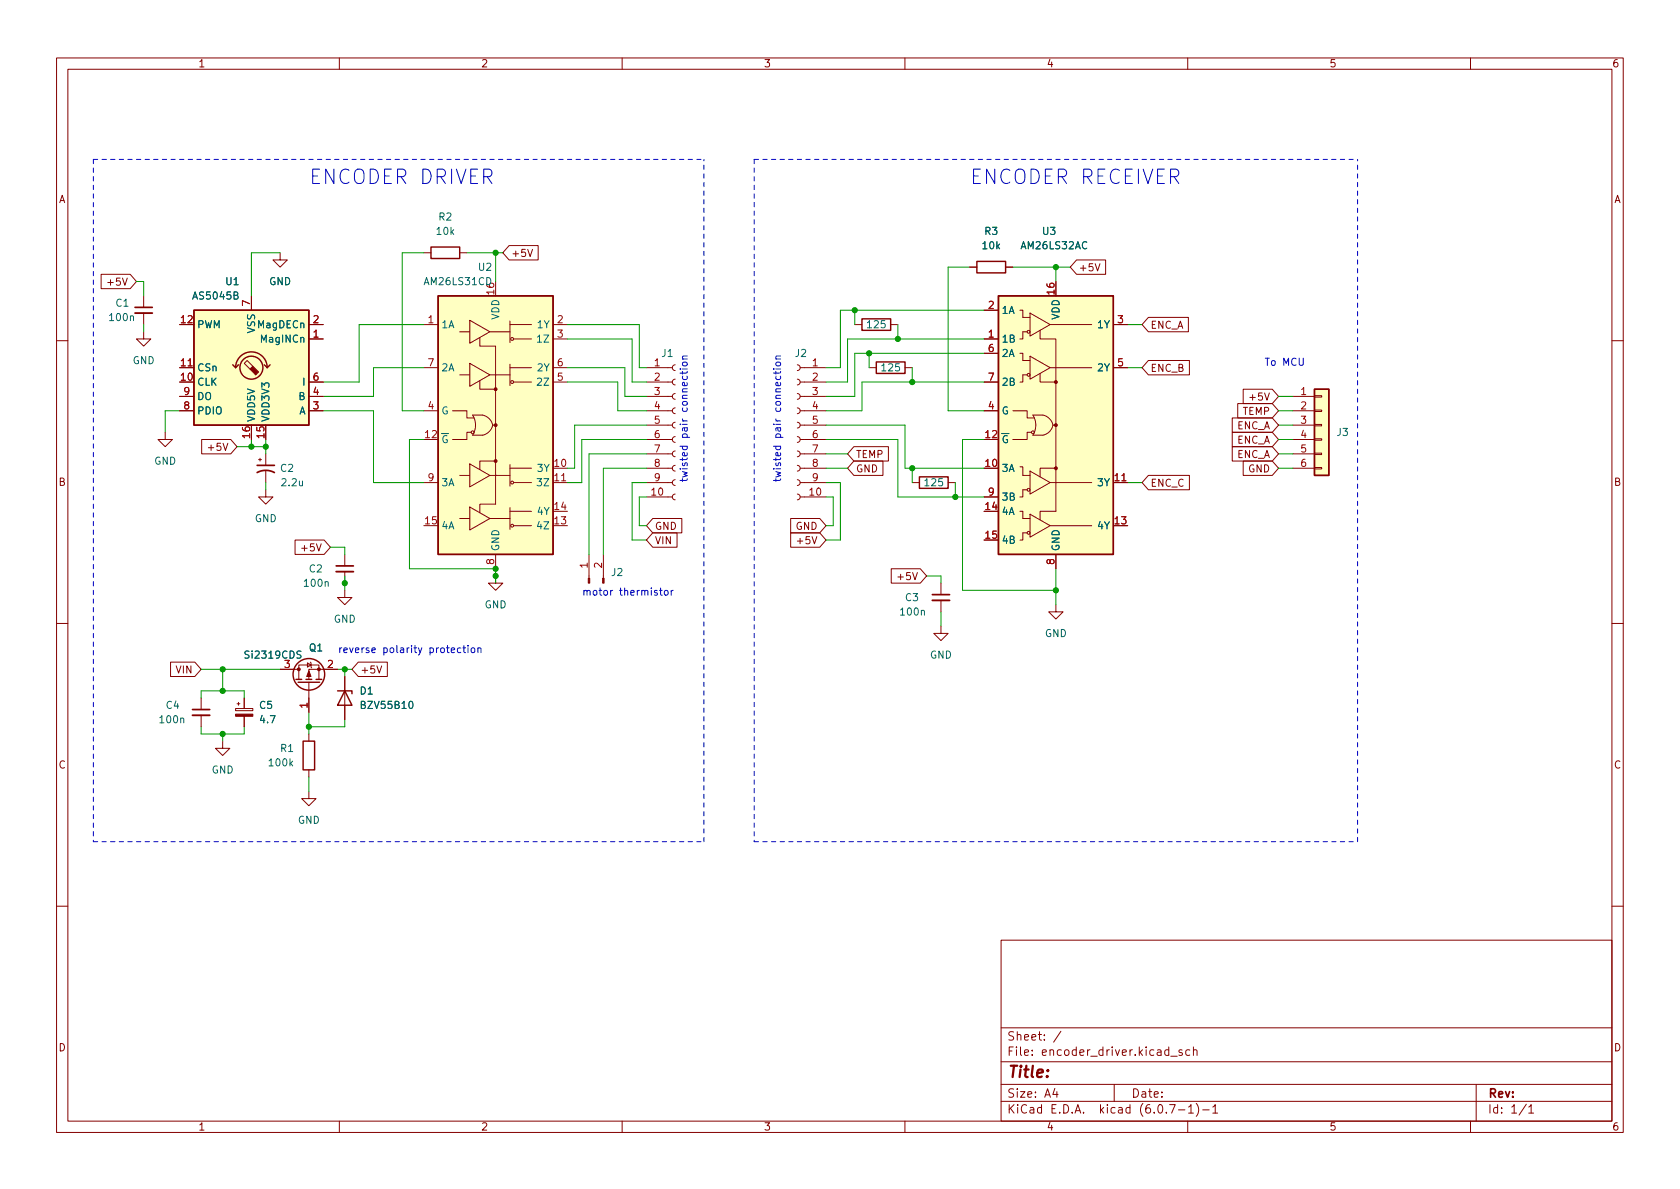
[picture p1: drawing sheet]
<svg xmlns="http://www.w3.org/2000/svg" width="297mm" height="210mm" viewBox="0 0 297 210" stroke-linecap="round" stroke-linejoin="round" font-family="sans-serif">
<g fill="none" stroke="#840000" stroke-width=".18">
<path d="M10 10.2h277v190.1h-277zM12 12.2h273v186.1h-273zM60 10.2v2M110 10.2v2M160 10.2v2M210 10.2v2M260 10.2v2M17.9 48.5h5.1l1.1 1.3-1.1 1.2h-5.1zM25.4 58.7v1.2h-1.3l1.3 1.3 1.3-1.3h-1.3M25.4 52.3v2.1M25.4 55.4v2M44.4 52.3v2.6"/>
<path d="M49.5 44.7v1.3h1.3l-1.3 1.2-1.2-1.2h1.2M54.6 57.4h2.5M54.6 59.9h2.5M74.9 57.4h2.6M74.9 44.7h1.3M81.3 58.7h1.8M81.3 44.7h1.2M83.1 56.6l3.5 2.1-3.5 2zM84.8 59.7v1.5h2.8v7.6M86.6 58.7h3.6M90 43.4h5.2v2.6h-5.2l-1.1-1.3zM90.2 56.8v3.8"/>
<path d="M90.2 57.4h3.8M90.9 59.9h3.1M93.3 44.1l.4 1.3 .5-1.3M97.8 57.4h2.5M97.8 59.9h2.5M151.1 57.4h1.3M157.5 57.4h1.2M171.4 47.2h1.3M174 59.9h2.5M174 54.9h2.5M177.8 47.2h1.3M180.3 54.9h.5v1.2h1.3"/>
<path d="M181.6 58.7h-.8v1.2h-.5M182.1 55.4l3.6 2-3.6 2zM183.9 58.4v1.5h2.8v7.7M185.7 57.4h7.3M190.3 46h5.2v2.5h-5.2l-1.1-1.3zM193.6 46.6l.5 1.3 .4-1.3M196.8 57.4h2.6M203 56.1h7.1v2.6h-7.1l-1.1-1.3zM10 60.2h2M29.2 76.4v1.3h1.3l-1.3 1.3-1.3-1.3h1.3M31.7 72.6h2.6M31.7 70.1h2.6"/>
<path d="M31.7 65h2.6M35.7 77.7h5.1l1.1 1.3-1.1 1.3h-5.1zM44.7 64.8l-1-1.1-.5 .6 1 1M54.6 72.6h2.5M54.6 70.1h2.5M54.6 67.6h2.5M74.9 72.6h2.6M74.9 65h2.6M80 72.6h2.5v1.3h1.3M81.3 66.3h1.8M83.1 64.3l3.5 2-3.5 2zM83.3 76.4h-.8v1.3h-2.5"/>
<path d="M83.6 73.4h1.7a2.12 2.12 0 0 1 1.8 2 2.34 2.34 0 0 1-1.8 1.6h-1.7a3.4 3.4 0 0 0 0-3.6zM84.8 67.3v1.5h2.8M86.6 66.3h3.6M87.1 75.2h.5M87.6 68.8v20.3h-2.8v1.6M90.2 65h3.8M90.2 64.4v3.8M90.9 67.6h3.1M97.8 67.6h2.5M97.8 65h2.5M114.3 77.7h4.6M114.3 75.2h4.6"/>
<path d="M114.3 72.6h4.6M114.3 70.1h4.6M114.3 67.6h4.6M114.3 65h4.6M119.4 79.8l-.4 .1-.1 .4 .1 .3 .4 .2M119.4 77.2l-.4 .2-.1 .3 .1 .4 .4 .1M119.4 74.7l-.4 .1-.1 .4 .1 .3 .4 .2M119.4 72.1l-.4 .2-.1 .3 .1 .4 .4 .1M119.4 69.6l-.4 .1-.1 .4 .1 .4 .4 .1M119.4 67.1l-.4 .1-.1 .4 .1 .3 .4 .2M119.4 64.5l-.4 .2-.1 .3 .1 .4 .4 .1M141 79.8l.3 .1 .2 .4-.2 .3-.3 .2"/>
<path d="M141 77.2l.3 .2 .2 .3-.2 .4-.3 .1M141 74.7l.3 .1 .2 .4-.2 .3-.3 .2M141 72.1l.3 .2 .2 .3-.2 .4-.3 .1M141 69.6l.3 .1 .2 .4-.2 .4-.3 .1M141 67.1l.3 .1 .2 .4-.2 .3-.3 .2M141 64.5l.3 .2 .2 .3-.2 .4-.3 .1M141.5 77.7h4.5M141.5 75.2h4.5M141.5 72.6h4.5M141.5 70.1h4.5M141.5 67.6h4.5M141.5 65h4.5"/>
<path d="M151 79h6.1v2.5h-6.1l-1.1-1.2zM153.7 65h1.2M160 65h1.3M174 72.6h2.5M174 67.6h2.5M174 62.5h2.5M179.1 72.6h2.5v1.3h1.3M180.3 62.5h.5v1.2h1.3M181.6 66.3h-.8v1.3h-.5M182.1 63l3.6 2-3.6 2.1zM182.4 76.4h-.8v1.3h-2.5M182.6 73.4h1.8a2.12 2.12 0 0 1 1.7 2 2.34 2.34 0 0 1-1.7 1.6h-1.8a3.4 3.4 0 0 0 0-3.6z"/>
<path d="M183.9 66v1.6h2.8M185.7 65h7.3M186.2 75.2h.5M186.7 67.6v22.8h-2.8v1.5M196.8 65h2.6M203 63.7h7.3v2.6h-7.3l-1.1-1.3zM217.9 76.4h7l1.2 1.3-1.2 1.3h-7zM217.9 79h7l1.2 1.3-1.2 1.2h-7zM217.9 73.9h7l1.2 1.3-1.2 1.2h-7zM218.8 71.4h6.1l1.2 1.2-1.2 1.3h-6.1zM219.8 68.8h5.1l1.2 1.3-1.2 1.3h-5.1zM228.6 77.7h3.8"/>
<path d="M228.6 75.2h3.8M228.6 72.6h3.8M228.6 70.1h3.8M232.4 77.6h1.3v.2h-1.3zM232.4 75.1h1.3v.2h-1.3zM232.4 72.5h1.3v.3h-1.3zM232.4 70h1.3v.2h-1.3zM285 60.2h2M45.7 81.3h.5M46 81v.5M47 86.6v1.3h-1.3l1.3 1.2 1.3-1.2h-1.3M47 80.3v2"/>
<path d="M47 83.3v2M52.2 95.5h5.1l1.1 1.3-1.1 1.2h-5.1zM61 98v2.1M74.9 85.3h2.6M81.3 91.7h1.8M81.3 84.1h1.8M83.1 89.7l3.5 2-3.5 2zM83.1 82l3.5 2.1-3.5 2zM86.6 91.7h3.6M86.6 84.1h3.6M87.6 81.5h-2.8v1.6M87.6 98v2.6"/>
<path d="M90.2 82.8h3.8M90.2 82.2v3.8M90.2 89.8v3.8M90.2 90.4h3.8M90.9 85.3h3.1M90.9 93h3.1M97.8 85.3h2.5M104.1 98v4.3M106.7 98v4.3M114.3 87.9h4.6M114.3 85.3h4.6M114.3 82.8h4.6"/>
<path d="M114.3 80.3h4.6M115.4 94.2h4.3v2.6h-4.3l-1.1-1.3zM115.4 91.7h5.2v2.5h-5.2l-1.1-1.2zM119.4 87.4l-.4 .1-.1 .4 .1 .3 .4 .2M119.4 84.8l-.4 .2-.1 .3 .1 .4 .4 .1M119.4 82.3l-.4 .1-.1 .4 .1 .4 .4 .1M139.8 91.7h5.1l1.1 1.3-1.1 1.2h-5.1zM139.8 94.2h5.1l1.1 1.3-1.1 1.3h-5.1zM141 87.4l.3 .1 .2 .4-.2 .3-.3 .2M141 84.8l.3 .2 .2 .3-.2 .4-.3 .1M141 82.3l.3 .1 .2 .4-.2 .4-.3 .1M141.5 87.9h4.5"/>
<path d="M141.5 85.3h4.5M141.5 82.8h4.5M141.5 80.3h4.5M151 81.5h5.1v2.6h-5.1l-1.1-1.3zM161.3 85.3h1.3M167.6 85.3h1.3M174 87.9h2.5M180.3 90.4h.5v1.3h1.3M180.3 82.5h.5v1.6h1.3M181.6 94.2h-.8v1.3h-.5M181.6 86.6h-.8v1.3h-.5M182.1 90.9l3.6 2.1-3.6 2z"/>
<path d="M182.1 83.3l3.6 2-3.6 2.1zM185.7 85.3h7.3M185.7 93h7.3M186.7 82.8h-2.8v1.5M186.7 98v2.6M196.8 85.3h2.6M203 84.1h7.3v2.5h-7.3l-1.1-1.3zM219.8 81.5h5.1l1.2 1.3-1.2 1.3h-5.1zM228.6 82.8h3.8M228.6 80.3h3.8M232.4 82.7h1.3v.2h-1.3zM232.4 80.1h1.3v.3h-1.3z"/>
<path d="M10 110.2h2M30.2 117.1h4.2l1.2 1.3-1.2 1.2h-4.2zM49.5 118.4h3.3M54.4 117.2l.6 .4-.6 .4zM54.9 117.1l.1 .1v.8l.1 .1M59.7 118.4h-5.1v1.7M61 104.4v1.3h1.2l-1.2 1.2-1.3-1.2h1.3M61 101.1v2M61 119.6v7.6M63.3 117.1h5.2v2.5h-5.2l-1.1-1.2zM66.6 117.8l.5 1.2 .4-1.2M87.6 101.8v1.3h-1.2l1.2 1.3 1.3-1.3h-1.3"/>
<path d="M157.6 100.6h5.1l1.1 1.2-1.1 1.3h-5.1zM166.4 110.7v1.3h1.2l-1.2 1.3-1.3-1.3h1.3M166.4 103.1v2.1M166.4 106.2v2M186.7 106.9v1.3h1.3l-1.3 1.3-1.3-1.3h1.3M285 110.2h2M35.6 123.4v2.1M35.6 126.5v2M39.4 131.1v1.2h1.2l-1.2 1.3-1.3-1.3h1.3M41.7 125.3h3v.4h-3zM41.9 124.5h.5M42.2 124.2v.5"/>
<path d="M43.2 123.4v1.9M43.2 126.7v1.8M52.8 120.1v-2.5h3.6v2.5M54.6 139.9v1.3h1.3l-1.3 1.3-1.3-1.3h1.3M54.6 120.6v5.4M54.6 129.8v1.3M54.6 136.1v1.3M10 160.2h2M177 166.3h108v32h-108zM285 160.2h2M60 198.3v2M110 198.3v2"/>
<path d="M160 198.3v2M177 194.8h108M177 191.8h108M177 187.8h108M177 181.8h108M186.5 192.5l-.4 1h1M186.9 193v1M187.6 182.4l-1.3 1.9M197 191.8v3M206.8 195.3h1l-.7 1.5M207 186.8h1.1M208.4 196.3h1.1"/>
<path d="M209 185.7l-.4-.1-.2 .2 .1 .3 .5 .1v.4h-.6M210 198.3v2M210.1 195.8l.5-.5v1.5M210.1 196.8h.9M210.4 185.7l-.5-.1-.3 .3v.4l.2 .3h.6M211 185.8l.2-.2 .4 .1v.9M211 185.1v1.5M211.5 195.1a1.72 1.72 0 0 1 0 2.3M212.6 196.3h1.2M214.4 195.8l.5-.5v1.5M214.4 196.8h.9M260 198.3v2"/>
<path d="M261 191.8v6.5M269.9 195.3l-1.3 1.9M270.3 195.8l.4-.5v1.5M270.3 196.8h.9"/>
<circle cx="90.6" cy="59.9" r=".25"/>
<circle cx="181.9" cy="58.7" r=".25"/>
<circle cx="83.6" cy="76.4" r=".25"/>
<circle cx="90.6" cy="67.6" r=".25"/>
<circle cx="181.9" cy="66.3" r=".25"/>
<circle cx="182.6" cy="76.4" r=".25"/>
<circle cx="90.6" cy="93" r=".25"/>
<circle cx="90.6" cy="85.3" r=".25"/>
<circle cx="181.9" cy="94.2" r=".25"/>
<circle cx="181.9" cy="86.6" r=".25"/>
</g>
<g fill="none" stroke="#840000" stroke-width=".25">
<path d="M34.3 54.9h20.3v20.3h-20.3zM76.2 43.7h5.1v2h-5.1zM77.5 52.3h20.3v45.7h-20.3zM152.4 56.4h5.1v2h-5.1zM172.7 46.2h5.1v2.1h-5.1zM176.5 52.3h20.3v45.7h-20.3zM41.1 64.5l.6 .5M41.7 65a2.79 2.79 0 0 1 2.7-2.8 2.79 2.79 0 0 1 2.8 2.8M42.2 64.5l-.5 .5M46.7 64.5l.5 .5M47.8 64.5l-.6 .5M154.9 64h5.1v2h-5.1z"/>
<path d="M232.4 68.8h2.5v15.3h-2.5zM162.6 84.3h5v2.1h-5zM52.3 120.1h1M52.7 120.6h3.8M53.6 131.1h2v5h-2zM54.1 120.1h1M55.9 120.1h1M59.7 122.2h2.5v.5M61 122.2l1.2 2.5h-2.5z"/>
<circle cx="44.4" cy="65" r="2.03"/>
<circle cx="54.6" cy="119.2" r="2.79"/>
</g>
<g fill="#840000" stroke="#840000" stroke-width=".18">
<path d="M54.6 118.6l.4 1h-.8z"/>
<path d="M41.7 126.3h3v.4h-3z"/>
<path d="M106.6 102.3h.2v.8h-.2z"/>
<path d="M104 102.3h.3v.8h-.3z"/>
<path d="M44.7 64.8l1 1-.5 .5-1-1z"/>
<circle cx="56.4" cy="118.4" r=".25"/>
<circle cx="52.8" cy="118.4" r=".25"/>
<circle cx="87.6" cy="81.5" r=".25"/>
<circle cx="87.6" cy="75.2" r=".25"/>
<circle cx="87.6" cy="68.8" r=".25"/>
<circle cx="186.7" cy="82.8" r=".25"/>
<circle cx="186.7" cy="75.2" r=".25"/>
<circle cx="186.7" cy="67.6" r=".25"/>
</g>
<g fill="#ffffc2" stroke="#ffffc2" stroke-width=".18">
<path d="M77.5 52.3h20.3v45.7h-20.3z"/>
<path d="M34.3 54.9h20.3v20.3h-20.3z"/>
<path d="M232.4 68.8h2.5v15.3h-2.5z"/>
<path d="M176.5 52.3h20.3v45.7h-20.3z"/>
</g>
<path d="M78.1 76.7h1.2M79 77.1a.59 .59 0 0 0-.7 .6 .59 .59 0 0 0 .7 .5l.1-.5h-.3" fill="none" stroke="#006464" stroke-width=".18"/>
<path d="M23.9 55.4h3M59.4 101.1h3.1M164.8 106.2h3.1M34 126.5h3.1" fill="none" stroke="#840000" stroke-width=".33"/>
<path d="M23.9 54.4h3M45.5 82.3h3M45.5 83.6a3.2 3.2 0 0 1 3 0M59.4 100.1h3.1M164.8 105.2h3.1M34 125.5h3.1" fill="none" stroke="#840000" stroke-width=".3"/>
<g fill="none" stroke="#0000c2" stroke-width=".18">
<path d="M120.2 65.2h.2M120.7 65.2h.8M120.7 63.5h.8M120.7 65.7v.5M120.7 66.5v.4l.2 .2 .5-.1v-.5M120.7 64.2l.6-.2 .1 .2 .1 .3-.2 .2h-.4l-.2-.2zM121.5 65.7l-.2 .3h-1.1M121.5 62.9l-.8 .1v.3l.1 .2M136.8 65.2h.1M137.2 65.7v.5M137.2 65.2h.8M137.2 63.5h.8"/>
<path d="M137.2 66.5v.4l.2 .2 .6-.1v-.5M137.2 64.2l.6-.2 .2 .2v.3l-.2 .2h-.4l-.2-.2zM138 65.7l-.2 .3h-1M138 62.9l-.8 .1v.3l.1 .2M81.5 114.6h-.4l-.2 .2 .1 .5h.5M81.8 114.6h.5M82 114.1v1.1l.3 .2M82.7 114.1v.2M82.7 114.6v.8M83.4 114.6h.3l.3 .2v.4l-.3 .2-.3-.1-.1-.1zM84.5 114.7l.2-.1h.3v.8M84.5 114.6v.8"/>
<path d="M116.6 104.4h.5M116.8 104v1.1l.3 .1M117.6 104.5l.3-.1 .2 .2v.4l-.2 .2h-.3l-.1-.2zM118.7 104.4v.8M119 104.4l-.3 .2"/>
</g>
<path d="M16.5 28.2v120.6M16.5 28.2h108M133.3 28.2h106.7M133.3 28.2v120.6M16.5 148.8h108M124.5 148.8v-120.6M133.3 148.8h106.7M240 148.8v-120.6" fill="none" stroke="#0000c2" stroke-width=".18" stroke-dasharray=".8 .8"/>
<g fill="none" stroke="#009600" stroke-width=".18">
<path d="M24.1 49.8h1.3v2.5M25.4 57.4v1.3M49.5 44.7h-5.1v7.6M74.9 44.7h-3.8v27.9h3.8M74.9 57.4h-11.4v10.2h-6.4M82.5 44.7h6.4M87.6 44.7v5.1M100.3 57.4h12.7v7.6h1.3M100.3 59.9h11.5v7.7h2.5M151.1 54.9v2.5M158.7 57.4v2.5M171.4 47.2h-3.8v25.4h6.4"/>
<path d="M174 59.9h-24.1v7.7h-3.9M174 54.9h-25.4v10.1h-2.6M179.1 47.2h10.1M186.7 47.2v2.6M199.4 57.4h2.5M31.7 72.6h-2.5v3.8M41.9 79h5.1M44.4 77.7v1.3M47 77.7v2.6M57.1 72.6h8.9v12.7h8.9M74.9 77.7h-2.5v22.9h15.2v2.5M74.9 65h-8.9v5.1h-8.9"/>
<path d="M100.3 67.6h8.9v5h5.1M100.3 65h10.2v5.1h3.8M114.3 75.2h-12.7v7.6h-1.3M114.3 77.7h-11.4v7.6h-2.6M146 77.7h12.7v10.2h15.3M146 75.2h14v7.6h14M153.7 62.5v2.5M161.3 65v2.6M174 67.6h-21.6v5h-6.4M174 62.5h-22.9v7.6h-5.1M174 77.7h-3.8v26.7h16.5M199.4 65h2.5"/>
<path d="M226.1 72.6h2.5M226.1 75.2h2.5M226.1 70.1h2.5M226.1 77.7h2.5M47 85.3v1.3M58.4 96.8h2.6v1.2M114.3 87.9h-1.3v5.1h1.3M114.3 85.3h-2.5v10.2h2.5M114.3 82.8h-7.6v15.2M114.3 80.3h-10.2v17.7M146 85.3h2.6v10.2h-2.6M146 87.9h1.3v5.1h-1.3"/>
<path d="M146 82.8h3.9M146 80.3h3.9M161.3 82.8v2.5M168.9 85.3v2.6M199.4 85.3h2.5M226.1 82.8h2.5M226.1 80.3h2.5M35.6 118.4h13.9M39.4 118.4v3.8M59.7 118.4h2.5M61 101.8v2.6M61 118.4v1.2"/>
<path d="M163.8 101.8h2.6v1.3M166.4 108.2v2.5M186.7 100.6v6.3M35.6 128.5v1.3h7.6v-1.3M35.6 123.4v-1.2h7.6v1.2M39.4 129.8v1.3M54.6 126v3.8M54.6 137.4v2.5M61 127.2v1.3h-6.4"/>
</g>
<g fill="#009600" stroke="#009600" stroke-width=".18">
<circle cx="54.6" cy="128.5" r=".46"/>
<circle cx="61" cy="118.4" r=".46"/>
<circle cx="39.4" cy="118.4" r=".46"/>
<circle cx="39.4" cy="122.2" r=".46"/>
<circle cx="39.4" cy="129.8" r=".46"/>
<circle cx="44.4" cy="79" r=".46"/>
<circle cx="47" cy="79" r=".46"/>
<circle cx="61" cy="103.1" r=".46"/>
<circle cx="87.6" cy="100.6" r=".46"/>
<circle cx="87.6" cy="101.8" r=".46"/>
<circle cx="87.6" cy="44.7" r=".46"/>
<circle cx="158.7" cy="59.9" r=".46"/>
<circle cx="151.1" cy="54.9" r=".46"/>
<circle cx="186.7" cy="47.2" r=".46"/>
<circle cx="161.3" cy="67.6" r=".46"/>
<circle cx="153.7" cy="62.5" r=".46"/>
<circle cx="186.7" cy="104.4" r=".46"/>
<circle cx="161.3" cy="82.8" r=".46"/>
<circle cx="168.9" cy="87.9" r=".46"/>
</g>
<g font-size="3.5" fill="#0000c2">
<text x="54.6" y="32.6">ENCODER DRIVER</text>
<text x="171.4" y="32.6">ENCODER RECEIVER</text>
</g>
<text font-size="2.8" fill="#840000" x="178" y="190.6">Title:</text>
<g font-size="2.1" fill="#840000">
<text x="178" y="184">Sheet: /</text>
<text x="178" y="186.7">File: encoder_driver.kicad_sch</text>
<text x="178" y="196.9">KiCad E.D.A. kicad (6.0.7-1)-1</text>
<text x="178" y="194.1">Size: A4</text>
<text x="200" y="194.1">Date:</text>
<text x="263" y="194.1">Rev:</text>
<text x="263" y="196.9">Id: 1/1</text>
</g>
<g font-size="1.8" fill="#840000">
<text x="35" y="11.9">1</text>
<text x="85" y="11.9">2</text>
<text x="135" y="11.9">3</text>
<text x="185" y="11.9">4</text>
<text x="235" y="11.9">5</text>
<text x="285" y="11.9">6</text>
<text x="10.3" y="35.9">A</text>
<text x="285.3" y="35.9">A</text>
<text x="90.3" y="45.4">+5V</text>
<text x="190.7" y="48">+5V</text>
<text x="19.5" y="50.5">+5V</text>
<text x="203.4" y="58.1">ENC_A</text>
<text x="203.4" y="65.7">ENC_B</text>
<text x="221.4" y="70.8">+5V</text>
<text x="218.6" y="75.9">ENC_A</text>
<text x="219.7" y="73.4">TEMP</text>
<text x="37.3" y="79.7">+5V</text>
<text x="151.3" y="81">TEMP</text>
<text x="151.3" y="83.5">GND</text>
<text x="218.6" y="78.4">ENC_A</text>
<text x="218.6" y="81">ENC_A</text>
<text x="220.7" y="83.5">GND</text>
<text x="10.3" y="85.9">B</text>
<text x="203.4" y="86.1">ENC_C</text>
<text x="285.3" y="85.9">B</text>
<text x="115.7" y="93.7">GND</text>
<text x="140.7" y="93.7">GND</text>
<text x="53.8" y="97.5">+5V</text>
<text x="115.7" y="96.2">VIN</text>
<text x="141.4" y="96.2">+5V</text>
<text x="159.2" y="102.6">+5V</text>
<text x="31.2" y="119.1">VIN</text>
<text x="63.7" y="119.1">+5V</text>
<text x="10.3" y="135.9">C</text>
<text x="285.3" y="135.9">C</text>
<text x="10.3" y="185.9">D</text>
<text x="285.3" y="185.9">D</text>
<text x="35" y="199.9">1</text>
<text x="85" y="199.9">2</text>
<text x="135" y="199.9">3</text>
<text x="185" y="199.9">4</text>
<text x="235" y="199.9">5</text>
<text x="285" y="199.9">6</text>
</g>
<g font-size="1.8" fill="#006464">
<text x="77.3" y="41.5">10k</text>
<text x="77.6" y="39">R2</text>
<text x="174.1" y="41.5">R3</text>
<text x="184.4" y="41.5">U3</text>
<text x="84.6" y="47.9">U2</text>
<text x="173.8" y="44.1">10k</text>
<text x="180.7" y="44.1">AM26LS32AC</text>
<text x="34.3" y="53">AS5045B</text>
<text x="40" y="50.4">U1</text>
<text x="47.6" y="50.4">GND</text>
<text x="75.2" y="50.4">AM26LS31CD</text>
<text x="19.5" y="56.8">100n</text>
<text x="20.5" y="54.2">C1</text>
<text x="34.8" y="58">PWM</text>
<text x="45.1" y="58.9" transform="rotate(-90 45.1 58.9)">VSS</text>
<text x="45.7" y="58">MagDECn</text>
<text x="78" y="58">1A</text>
<text x="88.3" y="56.6" transform="rotate(-90 88.3 56.6)">VDD</text>
<text x="95.1" y="58">1Y</text>
<text x="153.5" y="58">125</text>
<text x="177" y="55.5">1A</text>
<text x="187.3" y="56.6" transform="rotate(-90 187.3 56.6)">VDD</text>
<text x="194.2" y="58">1Y</text>
<text x="23.4" y="64.4">GND</text>
<text x="34.8" y="65.7">CSn</text>
<text x="46.4" y="60.6">MagINCn</text>
<text x="78" y="65.7">2A</text>
<text x="95.1" y="65.7">2Y</text>
<text x="95.2" y="60.6">1Z</text>
<text x="117" y="63.1">J1</text>
<text x="140.6" y="63.1">J2</text>
<text x="156" y="65.7">125</text>
<text x="177" y="60.6">1B</text>
<text x="177" y="63.1">2A</text>
<text x="194.2" y="65.7">2Y</text>
<text x="34.8" y="68.2">CLK</text>
<text x="34.8" y="70.7">DO</text>
<text x="52.8" y="70.7">B</text>
<text x="53.6" y="68.2">I</text>
<text x="95.2" y="68.2">2Z</text>
<text x="177" y="68.2">2B</text>
<text x="34.8" y="73.3">PDIO</text>
<text x="45.1" y="74.7" transform="rotate(-90 45.1 74.7)">VDD5V</text>
<text x="47.6" y="74.7" transform="rotate(-90 47.6 74.7)">VDD3V3</text>
<text x="52.8" y="73.3">A</text>
<text x="78" y="73.3">G</text>
<text x="177" y="73.3">G</text>
<text x="236.4" y="77.1">J3</text>
<text x="27.2" y="82.2">GND</text>
<text x="49.6" y="83.4">C2</text>
<text x="95.1" y="83.4">3Y</text>
<text x="177" y="83.4">3A</text>
<text x="177" y="78.4">~{G}</text>
<text x="49.9" y="86">2.2u</text>
<text x="78" y="86">3A</text>
<text x="95.2" y="86">3Z</text>
<text x="163.6" y="86">125</text>
<text x="177" y="88.5">3B</text>
<text x="194.2" y="86">3Y</text>
<text x="45" y="92.3">GND</text>
<text x="78" y="93.6">4A</text>
<text x="95.1" y="91.1">4Y</text>
<text x="95.2" y="93.6">4Z</text>
<text x="177" y="91.1">4A</text>
<text x="194.2" y="93.6">4Y</text>
<text x="54.7" y="101.2">C2</text>
<text x="88.3" y="97.5" transform="rotate(-90 88.3 97.5)">GND</text>
<text x="108.1" y="101.8">J2</text>
<text x="177" y="96.1">4B</text>
<text x="187.3" y="97.5" transform="rotate(-90 187.3 97.5)">GND</text>
<text x="53.9" y="103.8">100n</text>
<text x="85.7" y="107.6">GND</text>
<text x="160.1" y="106.3">C3</text>
<text x="59" y="110.1">GND</text>
<text x="159.3" y="108.8">100n</text>
<text x="184.7" y="112.6">GND</text>
<text x="43.6" y="116.5">Si2319CDS</text>
<text x="54.7" y="115.2">Q1</text>
<text x="164.4" y="116.5">GND</text>
<text x="29.4" y="125.3">C4</text>
<text x="45.9" y="125.3">C5</text>
<text x="63.7" y="122.8">D1</text>
<text x="64" y="125.3">BZV55B10</text>
<text x="28.4" y="127.9">100n</text>
<text x="46.1" y="127.9">4.7</text>
<text x="37.4" y="136.8">GND</text>
<text x="47.7" y="135.5">100k</text>
<text x="49.6" y="133">R1</text>
<text x="52.6" y="145.7">GND</text>
</g>
<g font-size="1.8" fill="#a90000">
<text x="87.4" y="52" transform="rotate(-90 87.4 52)">16</text>
<text x="186.4" y="52" transform="rotate(-90 186.4 52)">16</text>
<text x="32" y="57.1">12</text>
<text x="44.2" y="54.1" transform="rotate(-90 44.2 54.1)">7</text>
<text x="55.4" y="59.7">1</text>
<text x="55.4" y="57.1">2</text>
<text x="75.7" y="57.1">1</text>
<text x="98.6" y="57.1">2</text>
<text x="98.6" y="59.7">3</text>
<text x="174.8" y="59.7">1</text>
<text x="174.8" y="54.6">2</text>
<text x="197.6" y="57.1">3</text>
<text x="32" y="64.8">11</text>
<text x="75.7" y="64.8">7</text>
<text x="98.6" y="64.8">6</text>
<text x="115.7" y="64.8">1</text>
<text x="143.7" y="64.8">1</text>
<text x="174.8" y="62.2">6</text>
<text x="197.6" y="64.8">5</text>
<text x="32" y="67.3">10</text>
<text x="32.5" y="69.8">9</text>
<text x="55.4" y="69.8">4</text>
<text x="55.4" y="67.3">6</text>
<text x="98.6" y="67.3">5</text>
<text x="115.7" y="67.3">2</text>
<text x="115.7" y="69.8">3</text>
<text x="143.7" y="67.3">2</text>
<text x="143.7" y="69.8">3</text>
<text x="174.8" y="67.3">7</text>
<text x="230" y="69.8">1</text>
<text x="32.5" y="72.4">8</text>
<text x="44.2" y="77.4" transform="rotate(-90 44.2 77.4)">16</text>
<text x="46.7" y="77.4" transform="rotate(-90 46.7 77.4)">15</text>
<text x="55.4" y="72.4">3</text>
<text x="75.2" y="77.5">12</text>
<text x="75.7" y="72.4">4</text>
<text x="115.7" y="72.4">4</text>
<text x="115.7" y="74.9">5</text>
<text x="115.7" y="77.5">6</text>
<text x="143.7" y="72.4">4</text>
<text x="143.7" y="74.9">5</text>
<text x="143.7" y="77.5">6</text>
<text x="174.3" y="77.5">12</text>
<text x="174.8" y="72.4">4</text>
<text x="230" y="72.4">2</text>
<text x="230" y="74.9">3</text>
<text x="230" y="77.5">4</text>
<text x="98.1" y="82.5">10</text>
<text x="115.7" y="80">7</text>
<text x="115.7" y="82.5">8</text>
<text x="143.7" y="80">7</text>
<text x="143.7" y="82.5">8</text>
<text x="174.3" y="82.5">10</text>
<text x="230" y="80">5</text>
<text x="230" y="82.5">6</text>
<text x="75.7" y="85.1">9</text>
<text x="98.1" y="85.1">11</text>
<text x="115.2" y="87.6">10</text>
<text x="115.7" y="85.1">9</text>
<text x="143.2" y="87.6">10</text>
<text x="143.7" y="85.1">9</text>
<text x="174.8" y="87.6">9</text>
<text x="197.1" y="85.1">11</text>
<text x="75.2" y="92.7">15</text>
<text x="98.1" y="92.7">13</text>
<text x="98.1" y="90.2">14</text>
<text x="174.3" y="90.2">14</text>
<text x="174.3" y="95.2">15</text>
<text x="197.1" y="92.7">13</text>
<text x="87.4" y="99.8" transform="rotate(-90 87.4 99.8)">8</text>
<text x="103.9" y="100.4" transform="rotate(-90 103.9 100.4)">1</text>
<text x="106.4" y="100.4" transform="rotate(-90 106.4 100.4)">2</text>
<text x="186.4" y="99.8" transform="rotate(-90 186.4 99.8)">8</text>
<text x="50.3" y="118.1">3</text>
<text x="57.9" y="118.1">2</text>
<text x="54.4" y="125.2" transform="rotate(-90 54.4 125.2)">1</text>
</g>
<g font-size="1.8" fill="#0000c2">
<text x="223.5" y="64.7">To MCU</text>
<text x="121.6" y="85.3" transform="rotate(-90 121.6 85.3)">twisted pair connection</text>
<text x="138.1" y="85.3" transform="rotate(-90 138.1 85.3)">twisted pair connection</text>
<text x="102.9" y="105.3">motor thermistor</text>
<text x="59.7" y="115.5">reverse polarity protection</text>
</g>
</svg>
